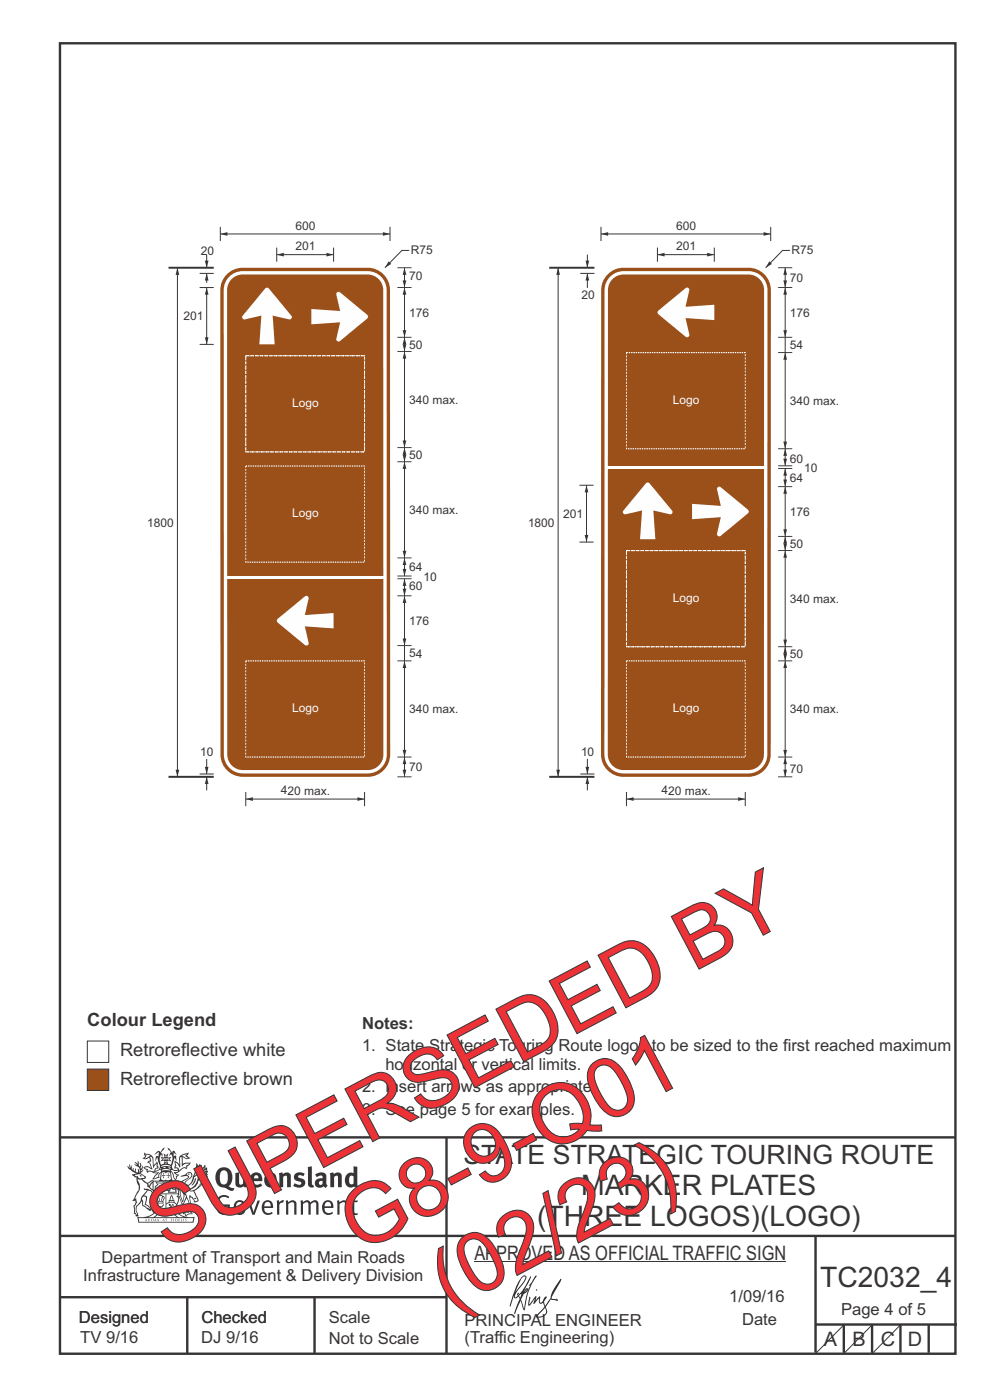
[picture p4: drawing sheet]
<svg xmlns="http://www.w3.org/2000/svg" width="210mm" height="297mm" viewBox="0 0 210 297" stroke-linecap="round" stroke-linejoin="round" font-family="sans-serif">
<g fill="none" stroke="#373435" stroke-width=".51">
<path d="M12.7 9.2h190v278h-190zM12.7 241.3h190M94.7 241.4v45.8M12.7 275.2h82M12.7 262.2h190.1M39.7 275.2v12M66.7 275.2v12M173 262.1v24.9M173 281h30M179 281v6M185 281v6M191 281v6"/>
<path d="M197 281v6"/>
</g>
<g fill="#373435">
<path d="M47 248.4a2.55 2.55 0 0 0 0 2.7l.3 .2a.81 .81 0 0 0 1-1v-.5a1.04 1.04 0 0 0-1.1-1.5zM46.3 248.1a1.82 1.82 0 0 1 2.1-.2 1.82 1.82 0 0 1 .9 1.8 2.29 2.29 0 0 1-.8 2l.7 .3h.5l-.2 .6a2.87 2.87 0 0 1-2-.7 2.12 2.12 0 0 1-1.7-3.1z" fill-rule="evenodd"/>
<path d="M49.9 248.9l.8-.2v2a.46 .46 0 0 0 .3 .6 .46 .46 0 0 0 .6-.3v-2.1l.7-.2v2.4l.2 .5-.5 .3-.3-.3a1.02 1.02 0 0 1-1.2 .3 1.02 1.02 0 0 1-.6-1.1z" fill-rule="evenodd"/>
<path d="M54 249.5l-.1 .5h.9a.49 .49 0 0 0-.2-.6 .49 .49 0 0 0-.6 .1zM53.4 249.1a1.34 1.34 0 0 1 1.6-.2 1.34 1.34 0 0 1 .6 1.5v.2h-1.7a.77 .77 0 0 0 .5 .8 .77 .77 0 0 0 .9-.4l.3 .5a1.59 1.59 0 0 1-2 .2 1.59 1.59 0 0 1-.5-2.1z" fill-rule="evenodd"/>
<path d="M57 249.5l-.1 .5h1a.49 .49 0 0 0-.2-.6 .49 .49 0 0 0-.7 .1zM56.4 249.1a1.34 1.34 0 0 1 1.6-.2 1.34 1.34 0 0 1 .7 1.5v.2h-1.8a.77 .77 0 0 0 .5 .8 .77 .77 0 0 0 .9-.4l.4 .5a1.59 1.59 0 0 1-2.1 .2 1.59 1.59 0 0 1-.5-2.1z" fill-rule="evenodd"/>
<path d="M59.2 248.9l.7-.2 .1 .4a.95 .95 0 0 1 1-.3 .95 .95 0 0 1 .7 .8v2.3h-.8v-2.3a.46 .46 0 0 0-.8 .1v2.2h-.8z" fill-rule="evenodd"/>
<path d="M62.6 249.1a1.75 1.75 0 0 1 2-.1l-.2 .5-.6-.2a.43 .43 0 0 0-.6 .3l.4 .3a1.04 1.04 0 0 1 1.2 1.1 1.04 1.04 0 0 1-1.4 1l-1.2-.4 .3-.6 1 .4 .4-.4a.88 .88 0 0 0-1-.5l-.4-.2-.1-.4z" fill-rule="evenodd"/>
<path d="M65.3 247.6l.8-.2 .1 3.8 .3 .2 .1 .4a.88 .88 0 0 1-1 0 .88 .88 0 0 1-.3-1z" fill-rule="evenodd"/>
<path d="M67.8 250.6a.43 .43 0 0 0-.1 .7 .43 .43 0 0 0 .7-.1v-.7zM66.8 249.1a1.7 1.7 0 0 1 2.4 .1v1.9l.3 .4-.4 .5-.5-.4a1.03 1.03 0 0 1-1.7-.1 1.03 1.03 0 0 1 .8-1.5h.7v-.4a.8 .8 0 0 0-1.2 .1z" fill-rule="evenodd"/>
<path d="M70 248.9l.7-.2 .1 .4a.95 .95 0 0 1 1-.3 .95 .95 0 0 1 .7 .8v2.3h-.8v-2.3a.46 .46 0 0 0-.8 .1v2.2h-.8z" fill-rule="evenodd"/>
<path d="M74.3 249.5a1.48 1.48 0 0 0 0 1.7h.5l.2-.1v-1.5l-.3-.2zM75 247.4l.8 .1 .1 4.4h-.7l-.1-.2a1.26 1.26 0 0 1-1.4 0 1.26 1.26 0 0 1-.5-1.3 1.29 1.29 0 0 1 .4-1.4 1.29 1.29 0 0 1 1.4-.1z" fill-rule="evenodd"/>
<path d="M46.4 253.9a1.72 1.72 0 0 1 2.3 0l-.3 .3a1.24 1.24 0 0 0-1.4-.2 1.24 1.24 0 0 0-.6 1.4 1.49 1.49 0 0 0 1.2 1.9l.7-.1v-1.3h-.8l-.1-.4h1.3v1.9a1.93 1.93 0 0 1-2.2 0 1.93 1.93 0 0 1-.7-2.2l.2-.8z" fill-rule="evenodd"/>
<path d="M50.4 255.1a1.65 1.65 0 0 0 .2 2.2 .99 .99 0 0 0 1-1.4 .78 .78 0 0 0-.4-.8 .78 .78 0 0 0-.8 0zM50 254.9a1.33 1.33 0 0 1 1.6-.1 1.33 1.33 0 0 1 .5 1.4 1.31 1.31 0 0 1-1.3 1.6 1.31 1.31 0 0 1-1.2-1.6v-.6z" fill-rule="evenodd"/>
<path d="M52.5 254.7l.4-.1 .9 2.6 .8-2.5h.5l-1.1 3h-.5z" fill-rule="evenodd"/>
<path d="M56.3 255.2l-.2 .7h1.3a.7 .7 0 0 0-.3-.8 .7 .7 0 0 0-.8 .1zM55.9 255a1.22 1.22 0 0 1 1.5-.2 1.22 1.22 0 0 1 .5 1.5h-1.8a.93 .93 0 0 0 .5 1 .93 .93 0 0 0 1.1-.2l.2 .3a1.43 1.43 0 0 1-1.8 .1 1.43 1.43 0 0 1-.6-1.7z" fill-rule="evenodd"/>
<path d="M58.7 254.7l.4-.1 .1 .5 .4-.4 .6-.1-.2 .5a.66 .66 0 0 0-.8 .7v1.9h-.4z" fill-rule="evenodd"/>
<path d="M60.6 254.7l.4-.1 .1 .5a.94 .94 0 0 1 1-.5 .94 .94 0 0 1 .8 .8v2.3h-.5l-.1-2.5a.81 .81 0 0 0-1.2 .3v2.2h-.4z" fill-rule="evenodd"/>
<path d="M63.7 254.7l.5-.1 .1 .5 .4-.3a.78 .78 0 0 1 1.1 .3 .9 .9 0 0 1 1-.5 .9 .9 0 0 1 .8 .8v2.3h-.5l-.1-2.5a.67 .67 0 0 0-1.1 .3v2.2h-.5v-2.4l-.4-.3-.7 .4v2.3h-.5z" fill-rule="evenodd"/>
<path d="M69 255.2l-.1 .7h1.3a.7 .7 0 0 0-.3-.8 .7 .7 0 0 0-.9 .1zM68.7 255a1.22 1.22 0 0 1 1.5-.2 1.22 1.22 0 0 1 .5 1.5h-1.8a.93 .93 0 0 0 .4 1 .93 .93 0 0 0 1.2-.2l.1 .3a1.44 1.44 0 0 1-1.7 .1 1.44 1.44 0 0 1-.6-1.7z" fill-rule="evenodd"/>
<path d="M71.4 254.7l.5-.1 .1 .5a.94 .94 0 0 1 1-.5 .94 .94 0 0 1 .8 .8v2.3h-.5l-.1-2.5a.81 .81 0 0 0-1.2 .3v2.2h-.4z" fill-rule="evenodd"/>
<path d="M74.7 253.9l.5-.1v.9h.7l-.1 .3h-.6v2.2l.1 .2h.5l.1 .3a.75 .75 0 0 1-1.2-.6v-2.1h-.4v-.3h.4z" fill-rule="evenodd"/>
<path d="M30.8 244.9l1.1 .3-.9 .5h-.4l.6-.5zM31.8 245.4h.2a2.44 2.44 0 0 1 .4 1.9l.1 .5 .7-1-.1 .6 .3 .3a.57 .57 0 0 0-.6 .7l-1-.1-.5 .2 .2-.5-.8-.3 .7-.1 .9 .5 .1-.1-.6-1.3-.2-.2h.5zM30.7 244.4l-.1 .5 .2 .4-.6 .4a1.04 1.04 0 0 0 1.4-.1l.2 .6-.3 .1-.2 .4a.94 .94 0 0 1 .8 1.1l-.2-.1a1.16 1.16 0 0 0-1.5-.1l.3 .4 .4 .2 .1 .5 .2 .1 .1-.2a.94 .94 0 0 1 1.1 .2l.8 .1-1.2 1.2a1.13 1.13 0 0 0 1.2-.2l.4-.1-.1-.4 .5-.8a.83 .83 0 0 0-.6 1.1l-.3-.1-.7 .4 1.1-1.4-.5 .1-.5-.1 1.3-.5-.1-.1-.9 .4v-.3l.2-.2 .3 .1 .1-.3-.2-.4v-.6l-.1-.4-.7 1v-.7a1.42 1.42 0 0 0-1.6-1.8z" fill-rule="evenodd"/>
<path d="M38.5 245.2l.5-.2 .7-.1-.6 .3 .8 .5h-.3zM38.3 245.5l.2-.1 .1 2a1.69 1.69 0 0 1 1.6-.6l-.8 .5 .1 .5a1.1 1.1 0 0 0-1.5 .6l-.1-.5-.2-.2h-.5l.3-.4-.3-.7a1.42 1.42 0 0 1 .8 1.1l.2-.1zM37.1 246.2l.1 1-.2 .3 .1 .4h.5l.1 .2a.96 .96 0 0 1-1.1-.1l-.1 .1a1.06 1.06 0 0 0 1.3 .2v.1a.72 .72 0 0 1-1 .2l.3 .5 .6 .2-.4 .2-.1 .6-.2-.3-.4-1.1-.4-.4 .4 .9a1.54 1.54 0 0 0 .7 1.2l.2-.3a.58 .58 0 0 1 .4-.8l.2-.1h-.3l-.5-.3 .9-.5a.93 .93 0 0 1 1.2-.5v.2l.2-.2 .1-.5a.99 .99 0 0 0 .7-.8l-1.3 .1-.3 .2-.1-1.4 .9 .4 .9-.3h-.4l-.5-.4 .4-.7-.6 .2a1.46 1.46 0 0 0-1.4 2.1v.4l-.2-.4z" fill-rule="evenodd"/>
<path d="M35.6 248.9l.2 .1-.1 .3 .4 .1h-.4v.6l-.1-.6h-.3l.3-.1z" fill-rule="evenodd"/>
<path d="M34.6 248.9l.2 .1v.3l.3 .1h-.3l-.1 .6v-.6h-.4l.4-.1z" fill-rule="evenodd"/>
<path d="M34.3 248.8a.57 .57 0 0 1 .9 .2 .57 .57 0 0 1 .9-.2l.2 1.4h-.2a.57 .57 0 0 1-.9 0 .69 .69 0 0 1-1.1 0zM34.2 248.1l-.3 2.1-.2 .4h3l-.2-.4-.3-2.1h-.2v.2l-.8-.1-.8 .1v-.2z" fill-rule="evenodd"/>
<path d="M34.2 252.4a.3 .3 0 0 0 .6 0 .3 .3 0 0 0-.6 0zM33.3 250.9l.3 .3-.3 .4a.79 .79 0 0 0 0 1.3l.8-.2-.1-.3a.55 .55 0 0 1-.7-.6l.1-.1 .2 .3 .3 .2 .8-.2-.4-.7 .4-.4-.7 .2zM33 250.7l1.1 .2 .9-.2-.4 .6 .4 1.2a.56 .56 0 0 1-.8 .3l-.2 .1a.73 .73 0 0 1-.9 .1 .73 .73 0 0 1-.3-1v-.4l.6-.4z" fill-rule="evenodd"/>
<path d="M35.6 251.8l.7-.4a.58 .58 0 0 1 1-.1 .58 .58 0 0 1-.4 .9l-.3-.3a.43 .43 0 0 1 .6-.4 .57 .57 0 0 0-.8 .2l-.2-.1-.3 .1 .4 .2a.55 .55 0 0 0 .9 .4v.5h-1.3l.3-.4-.1-.1-.6 .1 .2-.3-.2-.1zM35.4 251.8l-.1 .2a.39 .39 0 0 0 .2 .6h.3l-.2 .4h1.9l-.1-.8a.86 .86 0 0 0-.1-1.3 .86 .86 0 0 0-1.3 .4z" fill-rule="evenodd"/>
<path d="M36 254.8h.8v.2h-.8zM36.4 253.8l.2 .8h-.4zM36.4 253.5l-.3 .5-.1 .6h-.2v.4l-.7 .4 .2 .1a1.48 1.48 0 0 1 2.1 .2l.2-.1-.6-.5v-.5h-.2l-.1-.6z" fill-rule="evenodd"/>
<path d="M35.8 255.4l.4 .1 .1 .3 .3-.2-.2-.2a.38 .38 0 0 1 .5 .5l-.2-.2-.3 .2 .3 .2-.3 .3-.1-.4-.4 .4-.1-.2 .4-.3-.1-.1-.2 .1z" fill-rule="evenodd"/>
<path d="M34.5 254h.2v.2l-.2 .6h-.2zM33.6 255.3h.9v.2a.55 .55 0 0 1-.8 .4v-.2l-.2-.1zM33.4 254h.2l.2 .8h-.2zM33.6 255l.8-.1 .1 .2h-.8zM33.8 253.7h.5l-.2 1.1h-.1zM33.3 253.8l-.1 .3 .3 1.1a.48 .48 0 0 0-.1 .6 .48 .48 0 0 0 .5 .2h.5a.49 .49 0 0 0 .2-.8l.3-1.1-.1-.3a1.42 1.42 0 0 0-1.5 0z" fill-rule="evenodd"/>
<path d="M33.7 251.5l.4 .1 .1 .3h-.3z" fill-rule="evenodd"/>
<path d="M41.3 250.1l.3-.2-.2 .8-.6 .8h-.2l.5-.7z" fill-rule="evenodd"/>
<path d="M39.7 249l.3-.2 .5 .2a.88 .88 0 0 1-.6 1.1 1.22 1.22 0 0 0-.8 1.3l.5 .2a.72 .72 0 0 0 .9-.4l.5-.8 .2-.6 .8-.6v.2a2.85 2.85 0 0 1-2 2.9l.1 .1a2.13 2.13 0 0 0 1.9-1.5v-.3a2.01 2.01 0 0 0 .3-1.7l1.1-1.3-.4 1 .7-.5-.7 1 .8-.4-.8 .8 .7-.2-.9 .6 .8-.1-.8 .4h.7l-.8 .3 .3 .2h-.4l.2 .3h-.4l.2 .3h-.4l.1 .2h-.1a2.16 2.16 0 0 1-2 1.1l.1 .2 .4-.1a.76 .76 0 0 1 .7 .8l.5 1.2-.6 .2a1.45 1.45 0 0 0-1.1-1.3l.2 1.8-.1 1.8 .4 .3a1.07 1.07 0 0 0-1.2 .4v-.3l-.5-.2a.87 .87 0 0 1 1.1-.1v-.7a4.4 4.4 0 0 0-.6-3.1l-.1-.3h-.2a2.16 2.16 0 0 1-.7-2.2l.3-.4 1.2-.7a.55 .55 0 0 0-.4-.8zM37.8 252.4a.76 .76 0 0 1 .3 1.1l.6 1.6 .4-1.7 .2 .1a.61 .61 0 0 1-.1 .9l-.3 .8-.2 .1-.7-1.6-.3 .1a1.18 1.18 0 0 0 .1-1.4zM41.8 247.5l.2 .7 .3-.5v.6l.4-.5a1.9 1.9 0 0 1-1.2 1.4l-.3 .3zM38.2 249.6l1.4-.2 .2 .2v.3l-.5 .2a1.26 1.26 0 0 0-.9 1.9l.2 .7a1.84 1.84 0 0 1 .1 2.1l-.4-1.4a.96 .96 0 0 0-.4-1.2l-.4 .2a.78 .78 0 0 1 0 1.3l.1 .3h.4l.4 1.1a.38 .38 0 0 0 .2 .4 .38 .38 0 0 0 .4-.1l.6-1.2a2.94 2.94 0 0 1 .4 2.5l-.1 .4h-.8l-.3 .4v.2l.4-.1 .1 .4 .2 .1a1.02 1.02 0 0 1 1.3-.5v-.4l-.3-.1 .1-1.8-.3-1.3h.1a1.14 1.14 0 0 1 .8 1 .63 .63 0 0 0 .8-.2 .63 .63 0 0 0-.2-.9l-.6-1.2 .9-.6 .2-.4h.3l-.1-.2h.4l-.1-.3h.3l-.1-.3 .5-.1-.2-.2 .6-.4v-.2h-.2l.4-.5h-.3l.3-.5-.4 .1 .4-.5v-.3l-.3 .2 .2-.7-.1-.2-.4 .3v-.8l-.6 .8-.2-.8-.2 .5-.3-.7-.1 .6-.5-.8-.1 1.4-.6 1.8a1.81 1.81 0 0 1-1 1.5l-.6-.2a1.75 1.75 0 0 1 1.1-1.2 .75 .75 0 0 0 .1-1.3 .75 .75 0 0 0-1.2 .4z" fill-rule="evenodd"/>
<path d="M41.2 254.1h.3l.2 .2-.4 .1z" fill-rule="evenodd"/>
<path d="M29.4 258.4h11.6l-.1 .8h-11.4zM31.3 258.2l.5-.1a2.48 2.48 0 0 0 1.4-1.3l.3 .5-.5 .6-.5 .3zM32.5 256.6l.3-.2 .2 .1-.3 .7zM37.2 256.8a2.65 2.65 0 0 0 1.8 1.4h-1.1l-.5-.3-.5-.6zM37.4 256.5l.2-.1 .3 .2-.3 .6zM29.2 258.2l.1 1.2h11.8l.2-1.1-.2-.1a4.1 4.1 0 0 1-3.3-.9l.3-.4-.1-.6a1.06 1.06 0 0 0-1.3 1l.2 .4 .6 .5h-4.7l.3-.1a.84 .84 0 0 0 .6-.8 .84 .84 0 0 0-.5-.8l-.3-.2h-.5l-.1 .6 .3 .4a4.2 4.2 0 0 1-3.4 .9z" fill-rule="evenodd"/>
<path d="M31 258.7l.1 .2h-.2zM31 258.5l-.3 .6 .4-.2 .2 .2z" fill-rule="evenodd"/>
<path d="M31.3 258.6h.3v.4a.25 .25 0 0 0 .2-.1 .25 .25 0 0 0-.1-.3h.1a.29 .29 0 0 1 0 .4 .29 .29 0 0 1-.4 0 .29 .29 0 0 1 0-.4z" fill-rule="evenodd"/>
<path d="M32.2 258.6a.22 .22 0 0 1 .3 .2 .22 .22 0 0 1-.3 .2zM32 258.6l.1 .4a.33 .33 0 0 0 .4 0 .33 .33 0 0 0 0-.4 .33 .33 0 0 0-.5 0z" fill-rule="evenodd"/>
<path d="M32.9 258.7l.1 .2h-.2zM32.9 258.5l-.2 .6 .3-.2 .2 .2z" fill-rule="evenodd"/>
<path d="M33.3 258.6h.2l.1 .1 .2-.1-.2 .2 .2 .3-.3-.3-.1 .3h-.1l.2-.3z" fill-rule="evenodd"/>
<path d="M34.7 258.7l.1 .2h-.2zM34.7 258.5l-.3 .6 .4-.2 .2 .2z" fill-rule="evenodd"/>
<path d="M35 258.5h.5l-.2 .1v.5h-.2l.1-.5z" fill-rule="evenodd"/>
<path d="M36.2 258.6l.3-.1-.1 .1v.2h.1h-.1v.3h-.2z" fill-rule="evenodd"/>
<path d="M36.7 258.6h.2v.5h-.2z" fill-rule="evenodd"/>
<path d="M37.3 258.6a.22 .22 0 0 1 .3 .2 .22 .22 0 0 1-.3 .2zM37.1 258.6v.4a.33 .33 0 0 0 .5 0 .33 .33 0 0 0 0-.4 .33 .33 0 0 0-.5 0z" fill-rule="evenodd"/>
<path d="M37.8 258.6l.4-.1-.2 .1v.2h.1h-.1v.2l.2 .1h-.4z" fill-rule="evenodd"/>
<path d="M38.4 258.6h.2l-.1 .4 .2 .1h-.3z" fill-rule="evenodd"/>
<path d="M38.9 258.6h.2v.5h-.2z" fill-rule="evenodd"/>
<path d="M39.3 258.6h.2h-.1l.2 .3-.2 .2-.1-.1v-.1l.2 .1z" fill-rule="evenodd"/>
<path d="M34.2 247.4a1.51 1.51 0 0 1 2 .2 2.67 2.67 0 0 0-2.1 0zM35.7 247.6l.4 .1 .1 .3-.4-.1zM34.6 247.6h.5l.1 .2h-.4zM34 247.8l.3 .2h-.3zM34.9 246.9l.3-.2 .3 .2zM34.9 245.6l.2 .1v.3h-.2zM35 245.1l.2 .2 .2-.2-.1 .3h-.2zM35.1 246.3h.2l.1 .4-.2-.2-.2 .2zM35.3 245.7l.2-.1v.4h-.2zM34.4 245.7h.3l.1 .3-.4 .1 .2-.2zM35.7 245.7h.3l-.2 .2 .2 .2-.4-.1zM32.7 244.9l1-.5-.1 1-.2-.2-.3 .2-.3 1.1 .5-1 .3 .9a1.84 1.84 0 0 1 .2 1.7l.4 .1a2.48 2.48 0 0 1 2.2 0l.2-.2-.2-.7 .7-1.8 .4 .7-.2-1-.2-.1-.2 .3v-.9l.6 .4-.6-.8-.3 .1-.1 .4-.5-.9-.5-.3 .2 .5 .6 .5-.5 .8 .4-.4a2.06 2.06 0 0 1 0 2.3l-.5-.2-.2-.6 .1-.1 .8 .2-.4-.5 .4-.5-.7 .2-.2-.2 .2-.7-.5 .4-.5-.4 .2 .7-.2 .2-.7-.2 .4 .5-.4 .5 .8-.2 .1 .1-.2 .6-.5 .2a2.02 2.02 0 0 1 0-2.2l.3 .5-.1-.7-.3-.1 .8-1.2-.4 .3-.5 .8-.2-.3a.8 .8 0 0 0-.8 .5z" fill-rule="evenodd"/>
<path d="M29.2 250.1l.3 .1a.61 .61 0 0 1 .8 .4l.3 .2a.8 .8 0 0 1 .6 1l.4 .1 .5 .5a1 1 0 0 1 .5 1.1l-.1 .7v-.5h-.1a.96 .96 0 0 0-.8-1.3l-.2-.2h-.7l-.1-.1-.1 .1 .1 .3h.6l-1.2 1.3-.2 1-.4 .6a1.33 1.33 0 0 0-.5 1.8l.2 .5a1.26 1.26 0 0 1-.5-1.5l-.1-.3a1.56 1.56 0 0 0 .4-1.7l-.3 .2 .2-.5a3.2 3.2 0 0 0 .7-3zM30.4 253.9h.4a2.06 2.06 0 0 1-.1 1.6l.7 .5 .4 .4-.6-.1-.8-.6-.1-.9a.51 .51 0 0 1 .1-.9zM28.6 249.3a1.52 1.52 0 0 1 2.1 .5l-1.1 .2-.2-.1-.1-.4h-.5zM27.5 247v.8l-.3-.4h-.1a3.1 3.1 0 0 0 1.9 1.6l-1 .1 .5 .6 .5 .1 .1 1.1a1.84 1.84 0 0 1-.3 2.5l-.4 .9-.3 .4 .2 .1 .4-.1 .1 .4-.2 .5-.3 .2 .1 1.7h.2l.3 .5 .1 .1 .4-.1-.1-.5a1.3 1.3 0 0 1-.1-1.7l.9-1 .1 1.1 .6 .2 .5 .5 .1-.1 .2 .3h.5a1.85 1.85 0 0 0-1.2-1.4l.1-.3a1.39 1.39 0 0 0 0-1.4l-.5-.1 .5-.5a.66 .66 0 0 1 .9-.4 .66 .66 0 0 1 .3 .9l-.1 .4 .2-.1v.2l-.1 .3 .2 .5 .1-.3a2.24 2.24 0 0 0 .1-2.2 .73 .73 0 0 1-.7-.7 .73 .73 0 0 1 .6-.7v-.2a.94 .94 0 0 0-.9 .8 .48 .48 0 0 1-.1-.6 .48 .48 0 0 1 .5-.2l.5-.3a.51 .51 0 0 0-.8 .2l-.5 .2-1-.8h.6l.2-.5-1.2-.7 .5-.5v-.3l-.5 .4 .1-.2a.69 .69 0 0 0 .2-1v.4l-.2 .3v-1.1l-.3-.2 .1 .6-.1 .2-.4-1.3v.7l-.6-.4 .5 .7-.6-.2 .3 .3a1 1 0 0 1 .7 1.4l-.2-.8v.9l-.5-.2v-.8l-.2 .7-.2-.1-.1-.6-.2 .4-.2-.2 .1-.7-.2 .5z" fill-rule="evenodd"/>
<path d="M29.6 249.4l.2-.1 .3 .2z" fill-rule="evenodd"/>
<path d="M32.4 250.5h5.6v2l-.2-.1v-1.7h-5.2v2.5h5.2v-.8l.1 .2-.1 1.1v-.3h-2.5v4a4.1 4.1 0 0 0 2.6-3.6l.1-.1a4 4 0 0 1-2.8 3.9 4.2 4.2 0 0 1-2.8-4.7l.1 1.2 .1-.1a3.8 3.8 0 0 0 2.5 3.4v-4h-2.5l-.2-.9z" fill-rule="evenodd"/>
<circle cx="40" cy="249.1" r=".17"/>
</g>
<path d="M100.6 267.7h66.2" fill="none" stroke="#373435" stroke-width=".21"/>
<g fill="#252726">
<path d="M111.6 273.7l.2-.2-.5 .7zM110.4 274.5l.3 .1-.3 .7-.3-.4zM110.9 270.9l.5-.1a9.3 9.3 0 0 1-2 3.2l-.1 .2 1-2.5zM110.6 271a14.7 14.7 0 0 0-2.2 4.9l-.3 1.2 .1 .1 .8-2.4a.42 .42 0 0 0 .2 .7 .42 .42 0 0 0 .6-.3l.2-.2 .2 .6-1.1 3.1h.2l1.1-2.8 .6 1.9 .2 .2 .2-.5a13.5 13.5 0 0 1 2-6.2l.5-.5-.2-.2-1.6 2.1 .4-.1a14.9 14.9 0 0 0-1.3 5.1l-.4-1.2a1.39 1.39 0 0 1 .2-1.8l.1-.2a.92 .92 0 0 0 .8-1.2 .75 .75 0 0 0-.7 .7l-.2 .2 1.6-3.4h-.1l-.4 .7a10.5 10.5 0 0 1-2.2 3.2l.2-.4a.32 .32 0 0 0-.4 .2 .32 .32 0 0 0 .1 .4l-.5 .4a3.2 3.2 0 0 1 1.1-2.3l.5-.6a2.49 2.49 0 0 0 .7-1.6l-.3-.2z" fill-rule="evenodd"/>
<path d="M115.6 277.5a1.15 1.15 0 0 1 .1 1.3 1.15 1.15 0 0 1-1.2 .5h-.5zM112.3 275.1l-.3 1.7 .3 .2 1.2-1.5-.3 1.1 1.1-1.2a.94 .94 0 0 0 .4 1.2l.5-.3 .3 .9-1.2 1.3a.98 .98 0 0 0-.5 1 1.9 1.9 0 0 0 2.3-1.3l-.1-.3a1.02 1.02 0 0 1 .3-1.4l.5-.9 1.5 .3-.2-.5v.3l-1.1-.2v-.2l2-3.6 .1-.3-.1-.1-1.8 2.7a6.6 6.6 0 0 1-1.5 3l-.2-.2a1.01 1.01 0 0 1 .4-1.4l.1-.2-.3-.2-.3 .5-.2 .5-.5 .4-.2-.4 .1-.9-.2-.1-.8 .9 .2-.9h-.1l-1.4 1.7 .2-1.4v-.1z" fill-rule="evenodd"/>
<path d="M113.7 273.5l.3 .3h-.3z" fill-rule="evenodd"/>
</g>
<path d="M179 281.1l-6 6" fill="none" stroke="#373435" stroke-width=".21"/>
<path d="M18.5 220.8h4.6v4.6h-4.6z" fill-rule="evenodd" fill="#fefefe" stroke="#373435" stroke-width=".21"/>
<path d="M18.5 226.8h4.6v4.5h-4.6z" fill-rule="evenodd" fill="#9b5019" stroke="#373435" stroke-width=".21"/>
<path d="M86.8 53.1h-1.5l-3.6 3.7M185 281.1l-6 6M191 281.1l-6 6" fill="none" stroke="#373435" stroke-width=".21"/>
<path d="M82.4 55.4l.6 .6-1.3 .8z" fill="#373435"/>
<path d="M52.1 169.5h25.2" fill="none" stroke="#373435" stroke-width=".21"/>
<g fill="#373435">
<path d="M75.8 169.1l1.5 .4-1.5 .4z"/>
<path d="M52.1 169.5l1.5-.4v.8z"/>
</g>
<path d="M46.7 49.6h36M52.1 168v3M77.3 168v3" fill="none" stroke="#373435" stroke-width=".21"/>
<g fill="#373435">
<path d="M81.2 49.2l1.5 .4-1.5 .4z"/>
<path d="M46.7 49.6l1.5-.4v.8z"/>
</g>
<path d="M46.7 48.1v3M58.7 54h12.1M82.7 48.1v3" fill="none" stroke="#373435" stroke-width=".21"/>
<g fill="#373435">
<path d="M69.3 53.6l1.5 .4-1.5 .4z"/>
<path d="M58.7 54l1.5-.4v.8z"/>
</g>
<path d="M58.7 52.5v3M70.8 52.5v3M43.8 61v12.1" fill="none" stroke="#373435" stroke-width=".21"/>
<g fill="#373435">
<path d="M43.5 71.6h.7l-.4 1.5z"/>
<path d="M43.8 61l.4 1.5h-.7z"/>
</g>
<path d="M42.3 61h3M42.3 73.1h3M43.8 164.8v2.9" fill="none" stroke="#373435" stroke-width=".21"/>
<path d="M43.8 164.8l.4 1.5h-.7z" fill="#373435"/>
<path d="M43.8 58v2" fill="none" stroke="#373435" stroke-width=".21"/>
<path d="M43.8 58l.4 1.5h-.7z" fill="#373435"/>
<path d="M43.8 54v2.8" fill="none" stroke="#373435" stroke-width=".21"/>
<path d="M43.5 55.3h.7l-.4 1.5z" fill="#373435"/>
<path d="M43.8 161v3.2" fill="none" stroke="#373435" stroke-width=".21"/>
<path d="M43.5 162.7h.7l-.4 1.5z" fill="#373435"/>
<path d="M37.6 56.8v108M42.3 58h3M42.3 164.2h3" fill="none" stroke="#373435" stroke-width=".21"/>
<g fill="#373435">
<path d="M37.2 163.3h.8l-.4 1.5z"/>
<path d="M37.6 56.8l.4 1.5h-.8z"/>
</g>
<path d="M35.7 56.8h9.6M35.7 164.8h9.6" fill="none" stroke="#373435" stroke-width=".21"/>
<path d="M48.6 58.7a4 4 0 0 0-1.1 2.8v98.6a4 4 0 0 0 4 4h26.5a4 4 0 0 0 4-4v-98.6a4 4 0 0 0-4-4h-26.5a4 4 0 0 0-2.9 1.2zM49.1 59.2a3.3 3.3 0 0 0-.9 2.3v98.6a3.3 3.3 0 0 0 3.3 3.3h26.5a3.3 3.3 0 0 0 3.3-3.3v-98.6a3.3 3.3 0 0 0-3.3-3.3h-26.5a3.3 3.3 0 0 0-2.4 1zM47.8 58.5a4.7 4.7 0 0 0-1.1 3l.1 98.6a4.7 4.7 0 0 0 4.7 4.7h26.5a4.7 4.7 0 0 0 4.8-4.7l-.1-98.6a4.7 4.7 0 0 0-4.7-4.7h-26.5a4.7 4.7 0 0 0-3.7 1.7z" fill-rule="evenodd" fill="#9b5019"/>
<g fill="#fefefe">
<path d="M47.7 122.2h34.1v.6h-34.1z" fill-rule="evenodd"/>
<path d="M58.9 131.3l5.8-4.8a.48 .48 0 0 1 .5 0 .48 .48 0 0 1 .3 .5l-.8 3.5 6.1-.4v3.2l-6.1-.4 .8 3.5a.48 .48 0 0 1-.3 .5 .48 .48 0 0 1-.5-.1l-5.8-4.7-.2-.4z" fill-rule="evenodd"/>
</g>
<path d="M52.1 140.2h25.2v20.4h-25.2z" fill="none" stroke="#fefefe" stroke-width=".21" stroke-dasharray=".4 .2" stroke-linecap="butt"/>
<g fill="#fefefe">
<path d="M66 65.6l6.2 .4-.9-3.6a.48 .48 0 0 1 .3-.4 .48 .48 0 0 1 .5 0l5.8 4.8 .2 .4-.2 .4-5.8 4.7a.48 .48 0 0 1-.5 .1 .48 .48 0 0 1-.3-.5l.9-3.5-6.2 .4z" fill-rule="evenodd"/>
<path d="M56.2 61.2l.4-.2 .4 .2 4.8 5.8a.48 .48 0 0 1 .1 .5 .48 .48 0 0 1-.6 .3l-3.5-.8 .5 6.1h-3.3l.4-6.1-3.5 .8a.48 .48 0 0 1-.5-.3 .48 .48 0 0 1 .1-.5z" fill-rule="evenodd"/>
</g>
<path d="M52.1 75.5h25.2v20.4h-25.2zM52.1 98.9h25.2v20.4h-25.2z" fill="none" stroke="#fefefe" stroke-width=".21" stroke-dasharray=".4 .2" stroke-linecap="butt"/>
<path d="M52.1 75.5h25.2v20.4h-25.2z" fill="none" stroke="#fefefe" stroke-width=".21" stroke-dasharray=".6 .4" stroke-linecap="butt"/>
<path d="M85.8 56.8v4.2M87.3 56.8h-3" fill="none" stroke="#373435" stroke-width=".21"/>
<g fill="#373435">
<path d="M85.8 56.8l.4 1.5h-.8z"/>
<path d="M85.4 59.5h.8l-.4 1.5z"/>
</g>
<path d="M85.8 118.4v3.8M87.3 122.2h-3" fill="none" stroke="#373435" stroke-width=".21"/>
<g fill="#373435">
<path d="M85.8 118.4l.4 1.5h-.8z"/>
<path d="M85.4 120.7h.8l-.4 1.5z"/>
</g>
<path d="M85.8 160.6v4.2M87.3 164.8h-3" fill="none" stroke="#373435" stroke-width=".21"/>
<g fill="#373435">
<path d="M85.8 160.6l.4 1.5h-.8z"/>
<path d="M85.4 163.3h.8l-.4 1.5z"/>
</g>
<path d="M85.8 122.8v3.6M87.3 122.8h-3" fill="none" stroke="#373435" stroke-width=".21"/>
<g fill="#373435">
<path d="M85.8 122.8l.4 1.5h-.8z"/>
<path d="M85.4 124.9h.8l-.4 1.5z"/>
</g>
<path d="M84.3 126.4h3M85.8 140.2v20.4M84.3 160.6h3" fill="none" stroke="#373435" stroke-width=".21"/>
<g fill="#373435">
<path d="M85.4 159.1h.8l-.4 1.5z"/>
<path d="M85.8 140.2l.4 1.5h-.8z"/>
</g>
<path d="M84.3 137h3M85.8 126.4v10.6M84.3 140.2h3" fill="none" stroke="#373435" stroke-width=".21"/>
<g fill="#373435">
<path d="M85.4 135.5h.8l-.4 1.5z"/>
<path d="M85.8 126.4l.4 1.5h-.8z"/>
</g>
<path d="M85.8 98v20.4M84.3 118.4h3M85.8 137v3.2" fill="none" stroke="#373435" stroke-width=".21"/>
<g fill="#373435">
<path d="M85.4 116.9h.8l-.4 1.5z"/>
<path d="M85.8 98l.4 1.5h-.8z"/>
</g>
<path d="M84.3 71.6h3M85.8 61v10.6" fill="none" stroke="#373435" stroke-width=".21"/>
<g fill="#373435">
<path d="M85.4 70h.8l-.4 1.6z"/>
<path d="M85.8 61l.4 1.5h-.8z"/>
</g>
<path d="M84.3 98h3M85.8 95v3" fill="none" stroke="#373435" stroke-width=".21"/>
<g fill="#373435">
<path d="M85.4 96.4h.8l-.4 1.6z"/>
<path d="M85.8 95l.4 1.5h-.8z"/>
</g>
<path d="M84.3 61h3M85.8 74.6v20.4M84.3 95h3" fill="none" stroke="#373435" stroke-width=".21"/>
<g fill="#373435">
<path d="M85.4 93.4h.8l-.4 1.6z"/>
<path d="M85.8 74.6l.4 1.5h-.8z"/>
</g>
<path d="M84.3 74.6h3M85.8 71.6v3" fill="none" stroke="#373435" stroke-width=".21"/>
<g fill="#373435">
<path d="M85.4 73h.8l-.4 1.6z"/>
<path d="M85.8 71.6l.4 1.5h-.8z"/>
</g>
<path d="M139.7 101.3l5.7-4.8a.48 .48 0 0 1 .6 0 .48 .48 0 0 1 .2 .5l-.8 3.5 6.1-.5v3.3l-6.1-.4 .8 3.5a.48 .48 0 0 1-.2 .5 .48 .48 0 0 1-.6-.1l-5.7-4.7-.2-.4z" fill-rule="evenodd" fill="#fefefe"/>
<path d="M132.9 140.2h25.2v20.4h-25.2z" fill="none" stroke="#fefefe" stroke-width=".21" stroke-dasharray=".6 .4" stroke-linecap="butt"/>
<path d="M129.4 58.7a4 4 0 0 1 2.8-1.2h26.6a4 4 0 0 1 4 4v98.6a4 4 0 0 1-4 4h-26.6a4 4 0 0 1-4-4v-98.6a4 4 0 0 1 1.2-2.8zM129.9 59.2a3.3 3.3 0 0 1 2.3-1h26.6a3.3 3.3 0 0 1 3.3 3.3l-.1 98.6a3.3 3.3 0 0 1-3.2 3.3h-26.6a3.3 3.3 0 0 1-3.3-3.3l.1-98.6a3.3 3.3 0 0 1 .9-2.3zM129.2 57.9a4.7 4.7 0 0 1 3-1.1h26.6a4.7 4.7 0 0 1 4.7 4.7v98.6a4.7 4.7 0 0 1-4.7 4.7h-26.6a4.7 4.7 0 0 1-4.7-4.7v-98.6a4.7 4.7 0 0 1 1.7-3.6z" fill-rule="evenodd" fill="#9b5019"/>
<path d="M167.6 53.1h-1.6l-3.6 3.7" fill="none" stroke="#373435" stroke-width=".21"/>
<path d="M163.2 55.4l.5 .6-1.3 .8z" fill="#373435"/>
<path d="M132.9 169.5h25.2" fill="none" stroke="#373435" stroke-width=".21"/>
<g fill="#373435">
<path d="M156.6 169.1l1.5 .4-1.5 .4z"/>
<path d="M132.9 169.5l1.5-.4v.8z"/>
</g>
<path d="M127.5 49.6h36M132.9 168v3M158.1 168v3" fill="none" stroke="#373435" stroke-width=".21"/>
<g fill="#373435">
<path d="M162 49.2l1.5 .4-1.5 .4z"/>
<path d="M127.5 49.6l1.5-.4v.8z"/>
</g>
<path d="M127.5 48.1v3M139.5 54h12M163.5 48.1v3" fill="none" stroke="#373435" stroke-width=".21"/>
<g fill="#373435">
<path d="M150 53.6l1.5 .4-1.5 .4z"/>
<path d="M139.5 54l1.5-.4v.8z"/>
</g>
<path d="M139.5 52.5v3M151.5 52.5v3M124.4 102.9v12.1" fill="none" stroke="#373435" stroke-width=".21"/>
<g fill="#373435">
<path d="M124 113.5h.8l-.4 1.5z"/>
<path d="M124.4 102.9l.4 1.5h-.8z"/>
</g>
<path d="M122.9 102.9h3M122.9 115h3M124.6 164.8v2.9" fill="none" stroke="#373435" stroke-width=".21"/>
<path d="M124.6 164.8l.4 1.5h-.8z" fill="#373435"/>
<path d="M124.6 58v3.1" fill="none" stroke="#373435" stroke-width=".21"/>
<path d="M124.6 58l.4 1.5h-.8z" fill="#373435"/>
<path d="M124.6 54v2.8" fill="none" stroke="#373435" stroke-width=".21"/>
<path d="M124.2 55.3h.8l-.4 1.5z" fill="#373435"/>
<path d="M124.6 161v3.2" fill="none" stroke="#373435" stroke-width=".21"/>
<path d="M124.2 162.7h.8l-.4 1.5z" fill="#373435"/>
<path d="M118.4 56.8v108M123.1 58h3M123.1 164.2h3" fill="none" stroke="#373435" stroke-width=".21"/>
<g fill="#373435">
<path d="M118 163.3h.8l-.4 1.5z"/>
<path d="M118.4 56.8l.4 1.5h-.8z"/>
</g>
<path d="M116.5 56.8h9.6M116.5 164.8h9.6M165.1 160.6h3M165.1 164.8h3M166.6 160.6v4.2" fill="none" stroke="#373435" stroke-width=".21"/>
<g fill="#373435">
<path d="M166.2 163.3h.7l-.3 1.5z"/>
<path d="M166.6 160.6l.3 1.5h-.7z"/>
</g>
<path d="M166.6 140.2v20.4" fill="none" stroke="#373435" stroke-width=".21"/>
<g fill="#373435">
<path d="M166.2 159.1h.7l-.3 1.5z"/>
<path d="M166.6 140.2l.3 1.5h-.7z"/>
</g>
<path d="M165.1 113.8h3M166.6 103.2v10.6" fill="none" stroke="#373435" stroke-width=".21"/>
<g fill="#373435">
<path d="M166.2 112.3h.7l-.3 1.5z"/>
<path d="M166.6 103.2l.3 1.5h-.7z"/>
</g>
<path d="M166.6 137.2v3M165.1 140.2h3" fill="none" stroke="#373435" stroke-width=".21"/>
<g fill="#373435">
<path d="M166.2 138.7h.7l-.3 1.5z"/>
<path d="M166.6 137.2l.3 1.5h-.7z"/>
</g>
<path d="M165.1 99.4h3M166.6 99.4v3.8M165.1 103.2h3" fill="none" stroke="#373435" stroke-width=".21"/>
<g fill="#373435">
<path d="M166.2 101.7h.7l-.3 1.5z"/>
<path d="M166.6 99.4l.3 1.5h-.7z"/>
</g>
<path d="M165.1 56.8h3M166.6 56.8v4.2M165.1 61h3" fill="none" stroke="#373435" stroke-width=".21"/>
<g fill="#373435">
<path d="M166.2 59.5h.7l-.3 1.5z"/>
<path d="M166.6 56.8l.3 1.5h-.7z"/>
</g>
<path d="M165.1 98.8h3M166.6 95.2v3.6" fill="none" stroke="#373435" stroke-width=".21"/>
<g fill="#373435">
<path d="M166.2 97.3h.7l-.3 1.5z"/>
<path d="M166.6 95.2l.3 1.5h-.7z"/>
</g>
<path d="M166.6 74.8v20.4M165.1 95.2h3" fill="none" stroke="#373435" stroke-width=".21"/>
<g fill="#373435">
<path d="M166.2 93.7h.7l-.3 1.5z"/>
<path d="M166.6 74.8l.3 1.5h-.7z"/>
</g>
<path d="M165.1 71.6h3M165.1 74.8h3M166.6 61v10.6" fill="none" stroke="#373435" stroke-width=".21"/>
<g fill="#373435">
<path d="M166.2 70h.7l-.3 1.6z"/>
<path d="M166.6 61l.3 1.5h-.7z"/>
</g>
<path d="M166.6 71.6v3.2" fill="none" stroke="#373435" stroke-width=".21"/>
<g fill="#fefefe">
<path d="M139.7 65.9l5.7-4.8a.48 .48 0 0 1 .6 0 .48 .48 0 0 1 .2 .5l-.8 3.5 6.1-.5v3.3l-6.1-.4 .8 3.5a.48 .48 0 0 1-.2 .5 .48 .48 0 0 1-.6-.1l-5.7-4.7-.2-.4z" fill-rule="evenodd"/>
<path d="M146.8 106.9l6.1 .4-.8-3.5a.48 .48 0 0 1 .2-.5 .48 .48 0 0 1 .6 .1l5.8 4.7 .2 .4-.2 .4-5.8 4.8a.48 .48 0 0 1-.6 0 .48 .48 0 0 1-.2-.5l.8-3.5-6.1 .4z" fill-rule="evenodd"/>
<path d="M137 102.5l.4-.2 .4 .2 4.7 5.8a.48 .48 0 0 1 .1 .6 .48 .48 0 0 1-.5 .2l-3.5-.8 .4 6.1h-3.2l.4-6.1-3.5 .8a.48 .48 0 0 1-.5-.2 .48 .48 0 0 1 0-.6z" fill-rule="evenodd"/>
<path d="M128.5 98.8h34v.6h-34z" fill-rule="evenodd"/>
</g>
<path d="M132.9 74.8h25.2v20.4h-25.2zM132.9 140.2h25.2v20.4h-25.2z" fill="none" stroke="#fefefe" stroke-width=".21" stroke-dasharray=".4 .2" stroke-linecap="butt"/>
<path d="M166.6 116.8v20.4M165.1 137.2h3" fill="none" stroke="#373435" stroke-width=".21"/>
<g fill="#373435">
<path d="M166.2 135.7h.7l-.3 1.5z"/>
<path d="M166.6 116.8l.3 1.5h-.7z"/>
</g>
<path d="M165.1 116.8h3M166.6 113.8v3" fill="none" stroke="#373435" stroke-width=".21"/>
<g fill="#373435">
<path d="M166.2 115.3h.7l-.3 1.5z"/>
<path d="M166.6 113.8l.3 1.5h-.7z"/>
</g>
<path d="M132.9 116.8h25.2v20.4h-25.2z" fill="none" stroke="#fefefe" stroke-width=".21" stroke-dasharray=".6 .4" stroke-linecap="butt"/>
<path d="M132.9 116.8h25.2v20.4h-25.2z" fill="none" stroke="#fefefe" stroke-width=".21" stroke-dasharray=".4 .2" stroke-linecap="butt"/>
<g font-size="17.6" fill="#ed3237">
<text x="35.4" y="265.3" transform="rotate(-28 35.4 265.3)">SUPERSEDED BY</text>
<text x="76.2" y="266" transform="rotate(-28 76.2 266)">G8-9-Q01</text>
<text x="95.4" y="278.1" transform="rotate(-28 95.4 278.1)">(02/23)</text>
</g>
<g font-size="6" fill="#373435">
<text x="123.3" y="253.5">MARKER PLATES</text>
<text x="113.9" y="260.2">(THREE LOGOS)(LOGO)</text>
<text x="174" y="273">TC2032_4</text>
</g>
<text font-size="5.7" fill="#373435" x="98.3" y="246.9">STATE STRATEGIC TOURING ROUTE</text>
<g font-size="4.2" fill="#373435">
<text x="100.6" y="267.2">APPROVED AS OFFICIAL TRAFFIC SIGN</text>
<text x="174.7" y="285.6">A</text>
<text x="180.8" y="285.6">B</text>
<text x="186.8" y="285.6">C</text>
<text x="192.5" y="285.6">D</text>
</g>
<g font-size="3.9" fill="#373435">
<text x="18.5" y="217.6">Colour Legend</text>
<text x="25.5" y="224.1">Retroreflective white</text>
<text x="25.5" y="230.2">Retroreflective brown</text>
</g>
<g font-size="3.5" fill="#373435">
<text x="76.8" y="218.3">Notes:</text>
<text x="76.8" y="223">1. State Strategic Touring Route logos to be sized to the first reached maximum</text>
<text x="81.8" y="227">horizontal or vertical limits.</text>
<text x="76.8" y="231.7">2. Insert arrows as appropriate.</text>
<text x="76.8" y="236.4">3. See page 5 for examples.</text>
<text x="21.6" y="267.9">Department of Transport and Main Roads</text>
<text x="17.7" y="271.8">Infrastructure Management &amp; Delivery Division</text>
<text x="16.7" y="280.6">Designed</text>
<text x="42.7" y="280.6">Checked</text>
<text x="69.7" y="280.6">Scale</text>
<text x="98.5" y="281.3">PRINCIPAL ENGINEER</text>
<text x="154.7" y="276.2">1/09/16</text>
<text x="157.4" y="281.2">Date</text>
<text x="178.4" y="278.9">Page 4 of 5</text>
<text x="17" y="284.8">TV 9/16</text>
<text x="42.7" y="284.8">DJ 9/16</text>
<text x="69.7" y="285.2">Not to Scale</text>
<text x="98.5" y="284.8">(Traffic Engineering)</text>
</g>
<g font-size="2.5" fill="#373435">
<text x="62.7" y="48.7" transform="rotate(1 62.7 48.7)">600</text>
<text x="62.7" y="53.1" transform="rotate(1 62.7 53.1)">201</text>
<text x="87.2" y="53.9">R75</text>
<text x="143.4" y="48.7" transform="rotate(1 143.4 48.7)">600</text>
<text x="143.4" y="53.1" transform="rotate(1 143.4 53.1)">201</text>
<text x="167.9" y="53.9">R75</text>
<text x="42.6" y="54.1">20</text>
<text x="86.8" y="59.5" transform="rotate(1 86.8 59.5)">70</text>
<text x="167.6" y="59.8" transform="rotate(1 167.6 59.8)">70</text>
<text x="123.4" y="63.5">20</text>
<text x="38.9" y="67.9" transform="rotate(1 38.9 67.9)">201</text>
<text x="86.8" y="67.2" transform="rotate(1 86.8 67.2)">176</text>
<text x="167.6" y="67.2" transform="rotate(1 167.6 67.2)">176</text>
<text x="86.8" y="73.9" transform="rotate(1 86.8 73.9)">50</text>
<text x="167.6" y="74.1" transform="rotate(1 167.6 74.1)">54</text>
<text x="86.8" y="85.6" transform="rotate(1 86.8 85.6)">340 max.</text>
<text x="167.6" y="85.9" transform="rotate(1 167.6 85.9)">340 max.</text>
<text x="86.8" y="97.3" transform="rotate(1 86.8 97.3)">50</text>
<text x="167.6" y="98.2" transform="rotate(1 167.6 98.2)">60</text>
<text x="170.6" y="100.1" transform="rotate(1 170.6 100.1)">10</text>
<text x="167.6" y="102.2" transform="rotate(1 167.6 102.2)">64</text>
<text x="31.2" y="111.7">1800</text>
<text x="86.8" y="109" transform="rotate(1 86.8 109)">340 max.</text>
<text x="112" y="111.7">1800</text>
<text x="119.5" y="109.9" transform="rotate(1 119.5 109.9)">201</text>
<text x="167.6" y="109.4" transform="rotate(1 167.6 109.4)">176</text>
<text x="167.6" y="116.2" transform="rotate(1 167.6 116.2)">50</text>
<text x="86.8" y="121.2" transform="rotate(1 86.8 121.2)">64</text>
<text x="86.8" y="125.2" transform="rotate(1 86.8 125.2)">60</text>
<text x="89.9" y="123.3" transform="rotate(1 89.9 123.3)">10</text>
<text x="167.6" y="127.9" transform="rotate(1 167.6 127.9)">340 max.</text>
<text x="86.8" y="132.6" transform="rotate(1 86.8 132.6)">176</text>
<text x="86.8" y="139.5" transform="rotate(1 86.8 139.5)">54</text>
<text x="167.6" y="139.6" transform="rotate(1 167.6 139.6)">50</text>
<text x="86.8" y="151.3" transform="rotate(1 86.8 151.3)">340 max.</text>
<text x="167.6" y="151.3" transform="rotate(1 167.6 151.3)">340 max.</text>
<text x="42.5" y="160.4">10</text>
<text x="123.2" y="160.4">10</text>
<text x="86.8" y="163.6" transform="rotate(1 86.8 163.6)">70</text>
<text x="167.6" y="163.9" transform="rotate(1 167.6 163.9)">70</text>
<text x="59.6" y="168.5" transform="rotate(1 59.6 168.5)">420 max.</text>
<text x="140.3" y="168.5" transform="rotate(1 140.3 168.5)">420 max.</text>
</g>
<g font-size="2.5" fill="#fefefe">
<text x="62" y="86.3">Logo</text>
<text x="142.7" y="85.6">Logo</text>
<text x="62" y="109.7">Logo</text>
<text x="142.7" y="127.6">Logo</text>
<text x="62" y="151">Logo</text>
<text x="142.7" y="151">Logo</text>
</g>
</svg>
